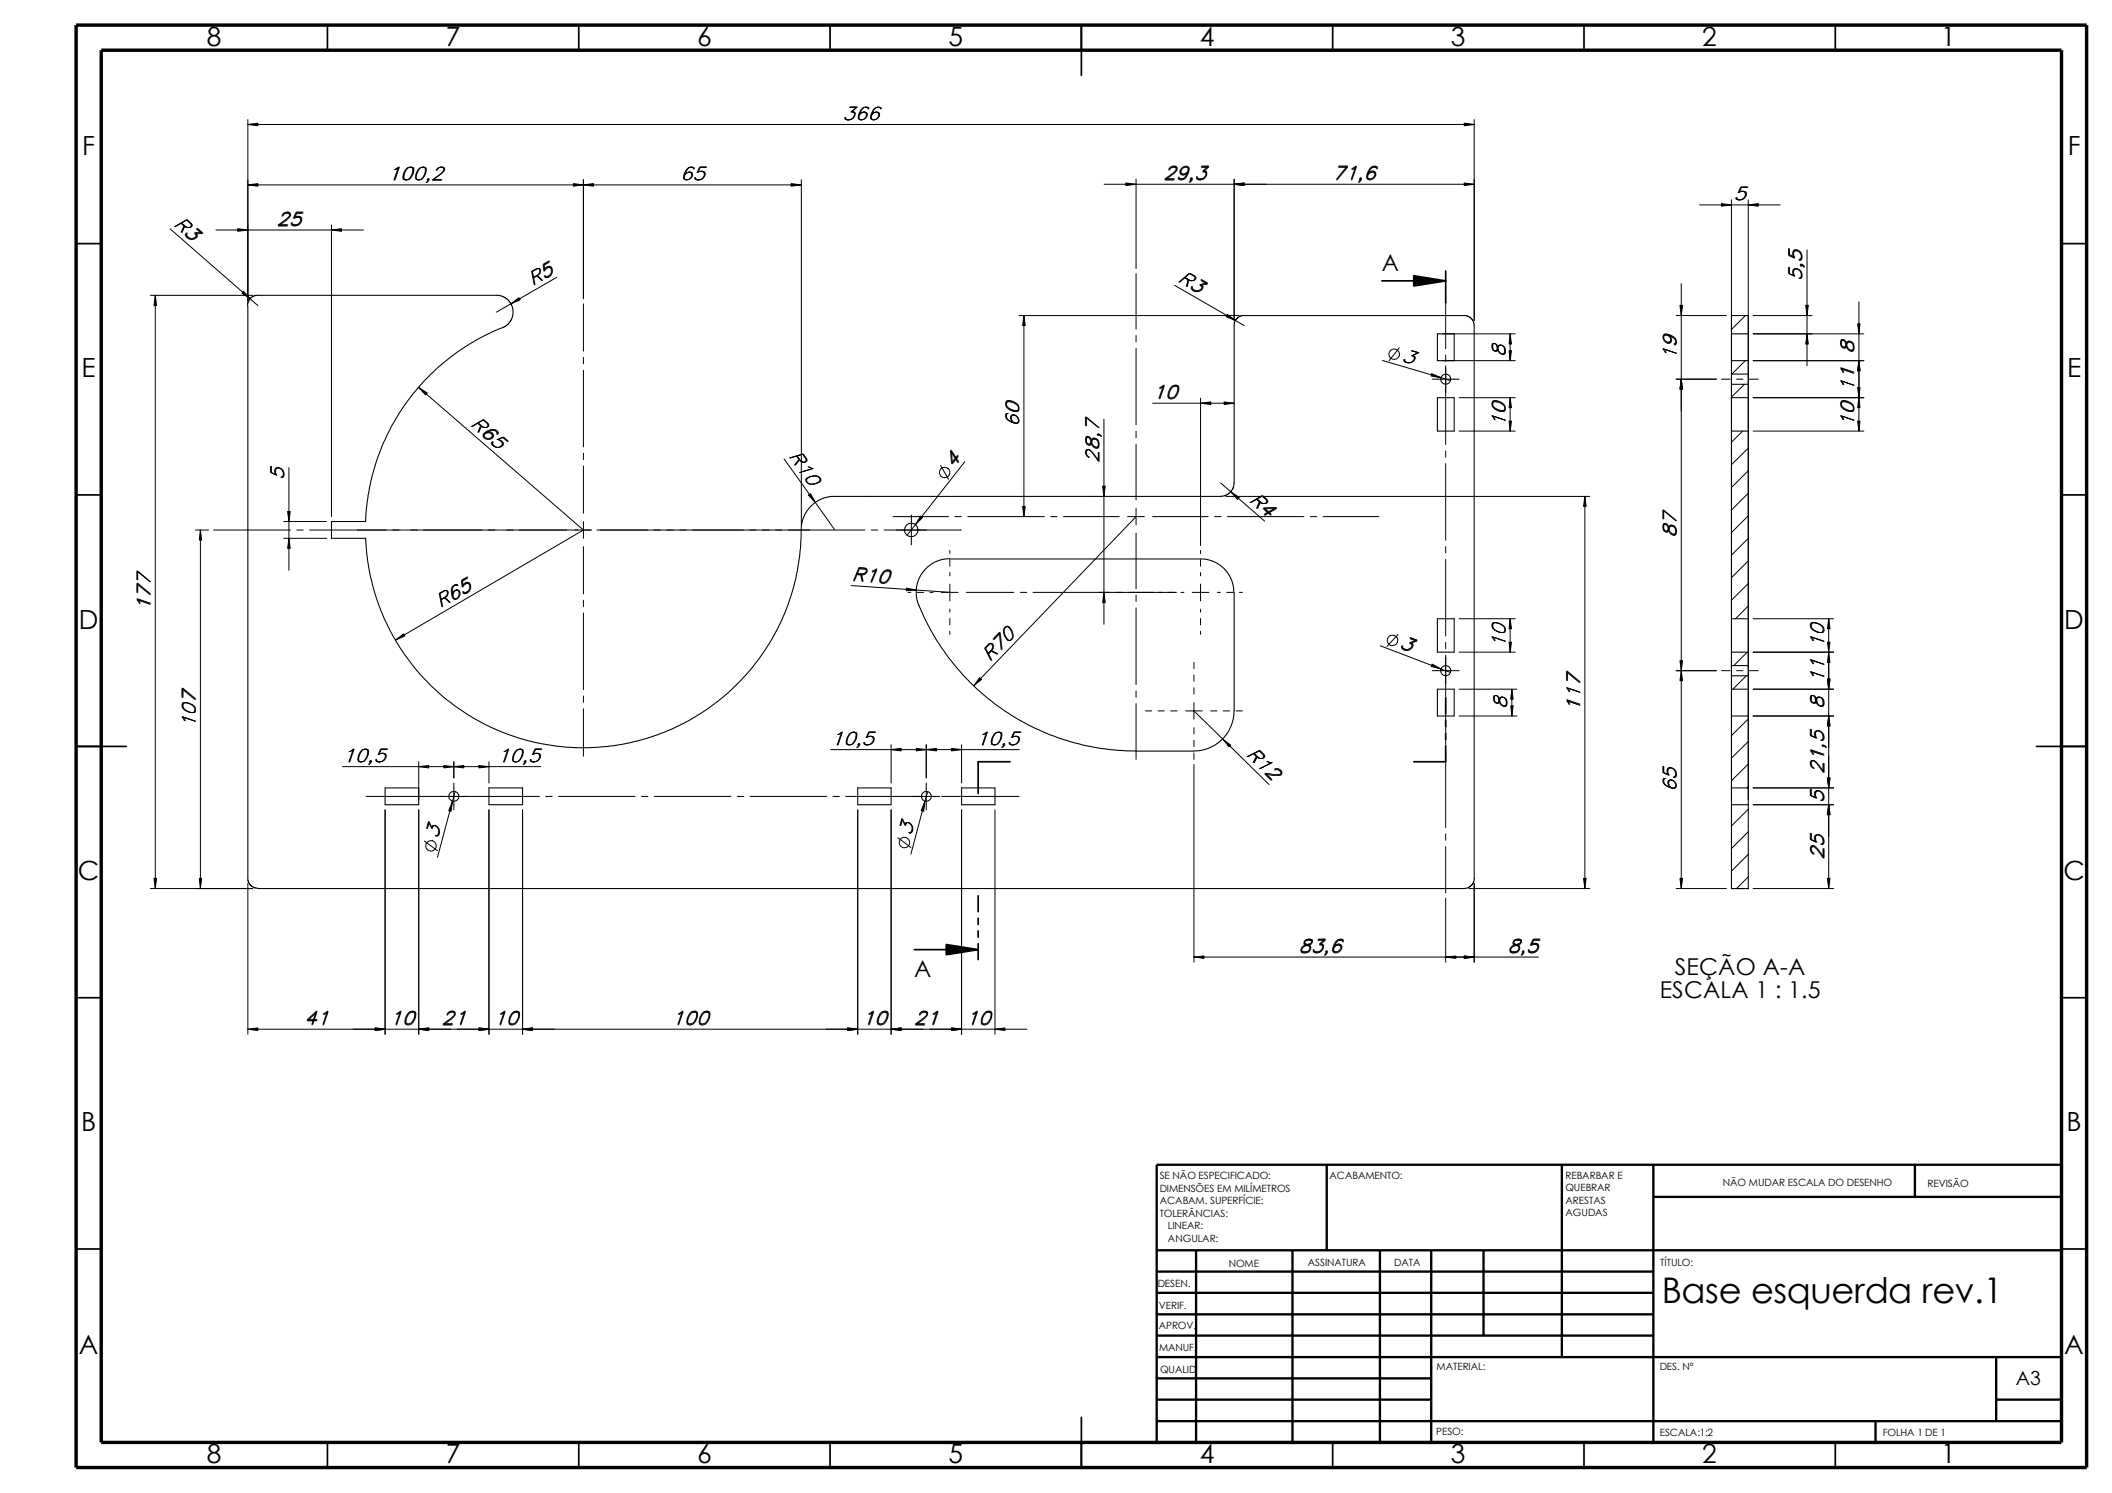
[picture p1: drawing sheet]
<svg xmlns="http://www.w3.org/2000/svg" width="420mm" height="297mm" viewBox="0 0 420 297" stroke-linecap="round" stroke-linejoin="round" font-family="sans-serif">
<g fill="none" stroke="#000" stroke-width=".34">
<path d="M65.1 5v5M115.1 5v5M165.1 5v5M215.1 5v10M265.1 5v5M315.1 5v5M365.1 5v5M15.1 48.5h5M274.9 55.9h12.7M281.3 54.9l6.3 1-6.3 1zM287.6 53.9v6.3M410.1 48.5h5"/>
<path d="M15.1 98.5h5M410.1 98.5h5M287.6 138.9v3.1M15.1 148.5h10M200.9 151.6h-6.3v6.3M287.6 143.3v1.3M287.6 145.8v1.3M287.6 148.4v3.2h-6.3M405.1 148.5h10M194.6 178.2v3.2M15.1 198.5h5M181.9 188.9h12.7"/>
<path d="M188.2 187.9l6.4 1-6.4 1zM194.6 182.7v1.2M194.6 185.2v1.3M194.6 187.7v3.2M410.1 198.5h5M15.1 248.5h5M410.1 248.5h5M65.1 287v5M115.1 287v5M165.1 287v5M215.1 282v10M265.1 287v5"/>
<path d="M315.1 287v5M365.1 287v5"/>
</g>
<g fill="none" stroke="#000" stroke-width=".47">
<path d="M263.9 231.7v17.1M310.7 231.7v38.3M328.9 231.7v55.3M328.9 238.1h81.2M380.9 231.7v6.4M410.1 231.7h-180v55.3M230.1 248.8h180M230.1 257.2h98.8M230.1 253h98.8M237.9 248.8v38.2M257.1 248.8v38.2M274.5 248.8v38.2"/>
<path d="M284.7 248.8v38.2M295.1 248.8v16.9M230.1 265.7h98.8M230.1 261.5h98.8M230.1 278.5h54.6M230.1 274.2h54.6M230.1 270h180M397.1 278.5h13M397.1 270v12.7M230.1 282.7h180M373.1 282.7v4.3"/>
</g>
<path d="M15.1 5h400v287h-400zM20.1 10h390v277h-390z" fill="none" stroke="#000" stroke-width=".68" stroke-linecap="butt"/>
<g fill="none" stroke="#000" stroke-width=".21">
<path d="M286 79.1h3.3v6.7h-3.3zM286 66.4h3.3v5.4h-3.3zM344.5 74.4h3.3M344.5 76.5h3.3M344.5 79.1h3.3M344.5 66.4h3.3M344.5 71.8h3.3M344.5 85.8h3.3M72.7 103.7a43.5 43.5 0 0 1 27.9-38.8l.7-.7 .6-1 .2-.6-.1-1.3-.5-1.1-.6-.7-.8-.5-.9-.2h-48.3l-.9 .3-.6 .8-.1 .5v114.7l.3 .8 .3 .3 .7 .4 .7 .1M72.8 103.8h-6.9v3.3h6.9a43.4 43.4 0 0 0 41.7 41.7h2.7a43.4 43.4 0 0 0 42.2-41.8v-1.5M159.4 105.5v-.9l.3-1.3 .5-1.1 .7-1.1 .8-.8 1.2-.8 1-.4 1.4-.3h77.6l.8-.2 .8-.4 .5-.5 .4-.8 .1-.8v-31.8l.3-.7 .6-.5 .7-.3h44.6l.7 .3 .5 .5 .4 1.2v110M189 111.2h50.6l1.3 .3 1.1 .5 1.1 .7 .8 .8 .8 1.2 .4 1 .3 1.4v.8"/>
<path d="M189 111.2l-1.5 .1-1.7 .6-1.2 .8-1.2 1.4-.7 1.3-.4 1.8v1.6l.5 1.6M245.5 117.9v23.5l-.3 2.2-1 2.3-.6 .7-1.6 1.5-2.1 1-1.6 .3h-.8M182.8 120.4a46.7 46.7 0 0 0 43.2 29h11.5M286 123.1h3.3v6.7h-3.3zM286 137.1h3.3v5.4h-3.3zM344.5 132.4h3.3M344.5 129.8h3.3M344.5 134.5h3.3M344.5 123.1h3.3M344.5 137.1h3.3M76.6 156.8h6.7v3.3h-6.7zM97.3 156.8h6.7v3.3h-6.7z"/>
<path d="M170.6 156.8h6.7v3.3h-6.7zM191.3 156.8h6.6v3.3h-6.6zM344.5 156.8h3.3M344.5 142.5h3.3M293.3 174.8l-.2 .8-.2 .4-.6 .5-1 .3h-240M344.5 160.1h3.3M347.8 176.8v-114h-3.3v114h3.3"/>
<circle cx="287.6" cy="75.4" r="1"/>
<circle cx="181.3" cy="105.4" r="1.34"/>
<circle cx="287.6" cy="133.4" r="1"/>
<circle cx="90.3" cy="158.4" r="1"/>
<circle cx="184.3" cy="158.4" r=".99"/>
</g>
<g fill="none" stroke="#000" stroke-width=".2">
<path d="M49.3 24.8l2-.3v.5zM49.3 36.8l2-.3v.5zM49.3 23.8v36.1M49.3 24.8h244M49.3 36.8h110.1M114.1 36.5l2 .3-2 .2zM116.1 36.8l2-.3v.5zM116.1 35.8v23.6M157.4 36.5l2 .3-2 .2zM159.4 35.8v68.6M219.7 36.7h73.6M224 36.4l2 .3-2 .2z"/>
<path d="M226 35.6v17.8M245.5 36.7l2-.3v.5zM245.5 35.6v28.2M291.3 24.5l2 .3-2 .2zM291.3 36.4l2 .3-2 .2zM293.3 23.8v40M344.5 39.8v119.3M347.8 39.8v119.3M29.9 58.8h20.4M30.9 58.8l.2 2h-.5zM30.9 58.8v118M33.8 45.5l17.5 15.3"/>
<path d="M43 45.8h29.3M47.3 45.5l2 .3-2 .2zM48.4 58l1.4 1.4-1.7-1.1zM65.9 45.8l2-.3v.5zM65.9 44.7v58.1M110.8 55.2l-12 6.9M226 54.4v11.1M233.7 56.8l13.8 8M334.5 56.4v120.4M338.1 40.8h16M342.5 40.5l2 .3-2 .2zM347.8 40.8l2-.3v.5z"/>
<path d="M359.5 49.7v23.1M83.3 77.1l1.7 1.1-.3 .4zM83.3 77.1l32.8 28.4-37.4 21.8M101.6 60.5l1.6-1.3 .3 .4zM116.1 60.5v9.3M116.1 71.1v1.3M116.1 73.7v15.2M202.7 62.8h43.8M203.7 62.8l.3 2h-.6zM203.7 62.8v40M226 66.8v1.2M226 69.3v15.2"/>
<path d="M238.8 79.2v29.3M243.5 80l2 .2-2 .3zM244.2 62.6l1.6 1.2-1.9-.8zM275 71.7l13.6 4M278.4 69.2l-2.1 2.6M284.8 74.3l1.9 .8-2-.3zM284.9 75.4h5.4M287 71.8h14.4M287 66.4h14.4M287.6 60.2v9.2M287.6 70.7v1.2M287.6 72.8v15.6"/>
<path d="M290.3 79.1h11.1M300.2 69.8h.5l-.3 2zM300.4 66.4l.3 2.1h-.5zM300.4 79.1l.3 2h-.5zM300.4 66.4v5.4M300.4 79.1v6.7M333.4 75.4h8M333.4 62.8h10M334.2 60.7h.5l-.2 2.1zM334.5 75.4l.2 2h-.5zM342.5 75.4h1.7M345.5 75.4h1.2"/>
<path d="M347 76.5l-2.5 2.5M347.2 71.8l-2.7 2.6M347.2 62.8l-2.7 2.7M348 75.4h1.8M348.8 62.8h11.7M348.8 71.8h22M348.8 66.4h22M348.8 79.1h22M359.2 60.7h.5l-.2 2.1zM359.5 66.4l.2 2.1h-.5zM369.6 64.4h.4l-.2 2zM369.6 77.1h.4l-.2 2z"/>
<path d="M369.8 71.8l.2 2h-.4zM369.8 79.1l.2 2h-.4zM369.8 60.1v25.7M57.5 93v20.5M116.1 90.2v1.2M116.1 92.7v9.4M156 91.3l10.1 14.1M160.8 98.5l.4-.3 1 1.8zM187.1 92.6l1.6 2.8M191.9 91.9l-11.4 14.6M219.4 96.7h.5l-.3 2.1zM219.6 83.4v40.8"/>
<path d="M226 85.8v1.3M226 88.3v11.1M229.3 80.2h16.2M238.8 80.2l2.1-.2v.5zM242.9 96.1l8.7 7.6M243.9 98.8h72.4M244.8 97.8l1.7 1.2-.3 .4zM287.6 89.7v1.3M287.6 92.2v15.3M290.3 85.8h11.1M300.2 83.8h.5l-.3 2zM315.3 98.8l.2 2h-.5z"/>
<path d="M315.3 98.8v78M346.7 85.8l-2.2 2.2M347.8 89.2l-3.3 3.3M347.8 93.6l-3.3 3.4M347.8 98.1l-3.3 3.4M348.8 85.8h22M369.6 83.8h.4l-.2 2zM38.9 105.5h2.6M39.9 105.5l.2 1.9h-.4zM39.9 105.5v71.3M42.5 105.5h15.3M56.5 103.8h8.5"/>
<path d="M56.5 107.1h8.5M57.2 101.8h.5l-.2 2zM57.5 107.1l.2 2h-.5zM59 105.5h1.3M61.6 105.5h18.9M80.6 105.5h18.9M99.7 105.5h18M116.1 103.8v3.3M116.1 108.8v9.4M116.1 119.4v1.3M118.7 105.5h53.4M169.3 116.5l19.7 1.4"/>
<path d="M173.3 105.5h1.3M175.9 105.5h15.3M177.7 102.8h11M180.3 117l2 .4-2 .1zM180.6 117.9h.6M181.3 102.4v6M182.5 117.9h1.3M183.2 102.7l.3 .3-1.4 1.4zM185 117.9h.6M187.3 117.9h3.3M189 109.5v.6M189 111.4v1.2"/>
<path d="M189 113.9v.7M189 116.2v3.3M190 102.8h1.3M192.3 117.9h9.4M192.5 102.8h15.3M203 117.9h1.2M203.4 100.8h.6l-.3 2zM205.5 117.9h28.5M209 102.8h1.3M211.6 102.8h11.1M219.6 117.9l.3 2h-.5zM224.3 102.8h3.4"/>
<path d="M226 101.1v3.3M226 106.1v11M226 118.4v1.3M226 102.8l-32.3 33.6M229.3 102.8h11.1M234.9 117.9h.6M237.2 117.9h3.3M238.8 109.5v.6M238.8 111.4v1.2M238.8 113.9v.7M238.8 116.2v3.3M241.6 102.8h1.3"/>
<path d="M242.2 117.9h.6M244 117.9h1.3M244.2 102.8h15.2M246.6 117.9h.6M260.7 102.8h1.2M263.2 102.8h11.1M287.6 108.8v1.2M287.6 111.3v15.2M347.8 102.6l-3.3 3.4M347.8 107.1l-3.3 3.3M347.8 111.6l-3.3 3.3M347.8 116.1l-3.3 3.3"/>
<path d="M78.7 127.3l1.6-1.2 .2 .4zM116.1 122v15.2M116.1 138.5v1.2M189 121.2v.6M189 123.1v1.2M189 125.6v.6M194.9 134.8l.4 .4-1.6 1.2zM226 120.9v15.3M226 137.5v1.2M226 140v11.1M237.5 131.8v1.2M237.5 134.3v1.3"/>
<path d="M237.5 136.8v1.3M237.5 139.8v3.3M238.8 121.2v.6M238.8 123.1v1.2M238.8 125.6v.6M274.6 128.5l13.9 5.3M278.1 126.2l-2.2 2.4M284.9 132.1l1.8 1-2-.5zM284.9 133.4h5.4M287.6 127.8v1.3M287.6 130.3v15.3M290.3 123.1h11.1"/>
<path d="M290.3 129.8h11.1M290.3 137.1h11.5M300.2 127.8h.5l-.3 2zM300.4 123.1l.3 2h-.5zM300.4 123.1v6.7M300.8 137.1l.2 2h-.4zM300.8 137.1v5.4M333.4 133.4h8M334.2 131.4h.5l-.2 2zM334.5 133.4l.2 2h-.5zM342.5 133.4h1.7M345.5 133.4h1.2"/>
<path d="M347.4 134.5l-2.6 2.6M347.6 129.8l-2.7 2.6M347.8 120.6l-2.5 2.5M348 133.4h1.8M348.8 123.1h16M348.8 129.8h16M348.8 137.1h16M363.5 135.1h.6l-.3 2zM363.5 127.8h.6l-.3 2zM363.8 129.8l.3 2h-.6zM363.8 123.1l.3 2h-.6zM363.8 123.1v53.7"/>
<path d="M68.1 152.5h39.5M72.8 158.5h34.5M83.3 152.5l2-.2v.5zM83.3 151.6v7.5M88.3 152.3l2 .2-2 .3zM90 159.4l-.3 2-.4-.1zM90.3 152.5l2-.2v.5zM90.3 151.6v3.2M90.3 155.8v5.3M90.5 157.5l-3.5 13.1M95.3 152.3l2 .2-2 .3zM97.3 151.6v4.2"/>
<path d="M108.6 158.5h1.2M111.1 158.5h15.3M116.1 141v9.5M127.6 158.5h1.3M130.2 158.5h15.2M146.7 158.5h1.2M149.2 158.5h15.3M165.3 149.1h37.5M165.7 158.5h1.3M168.3 158.5h18.6M177.3 149.1l2-.2v.5zM177.3 148.2v7.6"/>
<path d="M182.3 148.9l2 .2-2 .3zM184 159.4l-.2 2-.6-.1zM184.3 149.1l2-.2v.5zM184.3 148.2v6.6M184.3 155.8v5.3M184.6 157.5l-3.4 12.4M187.3 158.5h15.4M189.3 148.9l2 .2-2 .3zM191.3 148.2v7.6M227.9 141.4h1.2M230.4 141.4h1.2M232.9 141.4h1.3"/>
<path d="M235.9 141.4h3.3M237.5 144.8v1.2M237.5 147.3v1.2M237.5 149.8v1.3M237.5 152.1v39.3M237.5 141.4l15 14.7M240.9 141.4h1.2M243.2 147l1.6 1.3-.3 .3zM243.4 141.4h1.2M245.9 141.4h1.3M287.6 146.9v1.2M287.6 149.4v15.2"/>
<path d="M290.3 142.5h11.5M300.6 140.4h.4l-.2 2.1zM347.8 143l-3.3 3.3M347.8 147.5l-3.3 3.3M347.8 152l-3.3 3.3M347.8 156.5l-.3 .3M348.8 142.5h16M348.8 156.8h16M363.5 154.8h.6l-.3 2zM363.8 142.5l.3 1.9h-.6zM29.9 176.8h20.4M30.6 174.8h.5l-.2 2z"/>
<path d="M39.7 174.8h.4l-.2 2zM49.3 175.8v30M76.6 161.1v44.7M83.3 161.1v44.7M84.4 167.3l2.6 1.9M97.3 161.1v44.7M104 161.1v44.7M170.6 161.1v44.7M177.3 161.1v44.7M178.6 166.7l2.6 1.9M191.3 161.1v44.7M197.9 161.1v44.7"/>
<path d="M287.6 165.9v1.3M287.6 168.4v9.3M287.6 178.7v12.7M292.2 176.8h24.1M293.3 175.8v15.6M315 174.8h.5l-.2 2zM333.4 176.8h10M334.2 174.8h.5l-.2 2zM347.8 161l-3.3 3.3M347.8 165.5l-3.3 3.3M347.8 170l-3.3 3.3M347.8 174.5l-2.3 2.3"/>
<path d="M348.8 176.8h16M348.8 160.1h16M363.5 174.8h.6l-.3 2zM363.8 160.1l.3 2h-.6zM237.5 190.4l2-.2v.5zM237.5 190.4h68.6M287.6 190.4l2-.2v.5zM291.3 190.2l2 .2-2 .3zM49.3 204.8l2-.3v.5zM49.3 204.8h155M74.6 204.5l2 .3-2 .2zM83.3 204.8l2-.3v.5z"/>
<path d="M95.3 204.5l2 .3-2 .2zM104 204.8l1.9-.3v.5zM168.6 204.5l2 .3-2 .2zM177.3 204.8l2-.3v.5zM189.3 204.5l2 .3-2 .2zM197.9 204.8l2-.3v.5z"/>
<circle cx="277.4" cy="70.5" r="1.05"/>
<circle cx="187.9" cy="94" r="1.04"/>
<circle cx="277" cy="127.4" r="1.04"/>
<circle cx="85.7" cy="168.3" r="1.06"/>
<circle cx="179.9" cy="167.6" r="1.04"/>
</g>
<g fill="#000">
<path d="M49.3 24.8l2-.3v.5zM49.3 36.8l2-.3v.5zM114.1 36.5l2 .3-2 .2zM116.1 36.8l2-.3v.5zM157.4 36.5l2 .3-2 .2zM224 36.4l2 .3-2 .2zM245.5 36.7l2-.3v.5zM291.3 24.5l2 .3-2 .2zM291.3 36.4l2 .3-2 .2zM30.9 58.8l.2 2h-.5zM47.3 45.5l2 .3-2 .2zM48.4 58l1.4 1.4-1.7-1.1z"/>
<path d="M65.9 45.8l2-.3v.5zM281.3 54.9l6.3 1-6.3 1zM342.5 40.5l2 .3-2 .2zM347.8 40.8l2-.3v.5zM83.3 77.1l1.7 1.1-.3 .4zM101.6 60.5l1.6-1.3 .3 .4zM203.7 62.8l.3 2h-.6zM244.2 62.6l1.6 1.2-1.9-.8zM284.8 74.3l1.9 .8-2-.3zM300.4 66.4l.3 2.1h-.5zM300.4 79.1l.3 2h-.5zM300.2 69.8h.5l-.3 2z"/>
<path d="M334.5 75.4l.2 2h-.5zM334.2 60.7h.5l-.2 2.1zM359.2 60.7h.5l-.2 2.1zM359.5 66.4l.2 2.1h-.5zM369.6 64.4h.4l-.2 2zM369.8 71.8l.2 2h-.4zM369.6 77.1h.4l-.2 2zM369.8 79.1l.2 2h-.4zM160.8 98.5l.4-.3 1 1.8zM219.4 96.7h.5l-.3 2.1zM238.8 80.2l2.1-.2v.5zM244.8 97.8l1.7 1.2-.3 .4z"/>
<path d="M243.5 80l2 .2-2 .3zM300.2 83.8h.5l-.3 2zM315.3 98.8l.2 2h-.5zM369.6 83.8h.4l-.2 2zM39.9 105.5l.2 1.9h-.4zM57.5 107.1l.2 2h-.5zM57.2 101.8h.5l-.2 2zM183.2 102.7l.3 .3-1.4 1.4zM180.3 117l2 .4-2 .1zM203.4 100.8h.6l-.3 2zM219.6 117.9l.3 2h-.5zM78.7 127.3l1.6-1.2 .2 .4z"/>
<path d="M194.9 134.8l.4 .4-1.6 1.2zM284.9 132.1l1.8 1-2-.5zM300.2 127.8h.5l-.3 2zM300.4 123.1l.3 2h-.5zM300.8 137.1l.2 2h-.4zM334.2 131.4h.5l-.2 2zM334.5 133.4l.2 2h-.5zM363.5 135.1h.6l-.3 2zM363.8 129.8l.3 2h-.6zM363.8 123.1l.3 2h-.6zM363.5 127.8h.6l-.3 2zM83.3 152.5l2-.2v.5z"/>
<path d="M90 159.4l-.3 2-.4-.1zM88.3 152.3l2 .2-2 .3zM90.3 152.5l2-.2v.5zM95.3 152.3l2 .2-2 .3zM177.3 149.1l2-.2v.5zM184 159.4l-.2 2-.6-.1zM182.3 148.9l2 .2-2 .3zM184.3 149.1l2-.2v.5zM189.3 148.9l2 .2-2 .3zM243.2 147l1.6 1.3-.3 .3zM300.6 140.4h.4l-.2 2.1zM363.8 142.5l.3 1.9h-.6z"/>
<path d="M363.5 154.8h.6l-.3 2zM30.6 174.8h.5l-.2 2zM39.7 174.8h.4l-.2 2zM315 174.8h.5l-.2 2zM334.2 174.8h.5l-.2 2zM363.5 174.8h.6l-.3 2zM363.8 160.1l.3 2h-.6zM188.2 187.9l6.4 1-6.4 1zM237.5 190.4l2-.2v.5zM287.6 190.4l2-.2v.5zM291.3 190.2l2 .2-2 .3zM49.3 204.8l2-.3v.5z"/>
<path d="M74.6 204.5l2 .3-2 .2zM83.3 204.8l2-.3v.5zM95.3 204.5l2 .3-2 .2zM104 204.8l1.9-.3v.5zM168.6 204.5l2 .3-2 .2zM177.3 204.8l2-.3v.5zM189.3 204.5l2 .3-2 .2zM197.9 204.8l2-.3v.5z"/>
</g>
<text font-size="7" x="330.6" y="259.3">Base esquerda rev.1</text>
<g font-size="5.2">
<text x="41.2" y="9.1">8</text>
<text x="88.7" y="9.1">7</text>
<text x="138.7" y="9.1">6</text>
<text x="188.7" y="9.1">5</text>
<text x="238.7" y="9.1">4</text>
<text x="288.7" y="9.1">3</text>
<text x="338.7" y="9.1">2</text>
<text x="386.2" y="9.1">1</text>
<text x="16.4" y="30.8">F</text>
<text x="411.3" y="30.8">F</text>
<text x="16.2" y="75.1">E</text>
<text x="411.2" y="75.1">E</text>
<text x="15.7" y="125.1">D</text>
<text x="410.7" y="125.1">D</text>
<text x="15.5" y="175.1">C</text>
<text x="410.5" y="175.1">C</text>
<text x="16.1" y="225.1">B</text>
<text x="411.1" y="225.1">B</text>
<text x="15.7" y="269.3">A</text>
<text x="410.7" y="269.3">A</text>
<text x="41.2" y="291.1">8</text>
<text x="88.7" y="291.1">7</text>
<text x="138.7" y="291.1">6</text>
<text x="188.7" y="291.1">5</text>
<text x="238.7" y="291.1">4</text>
<text x="288.7" y="291.1">3</text>
<text x="338.7" y="291.1">2</text>
<text x="386.2" y="291.1">1</text>
</g>
<g font-size="4.6">
<text x="274.9" y="54">A</text>
<text x="181.9" y="194.3">A</text>
<text x="333.2" y="193.9">SEÇÃO A-A</text>
<text x="330.2" y="198.5">ESCALA 1 : 1.5</text>
</g>
<text font-size="3.9" x="401" y="275.5">A3</text>
<g font-size="3.7">
<text x="167.6" y="23.9">366</text>
<text x="77.2" y="35.8">100,2</text>
<text x="135.3" y="35.9">65</text>
<text x="231.5" y="35.7">29,3</text>
<text x="265.2" y="35.7">71,6</text>
<text x="344.9" y="39.9">5</text>
<text x="34.5" y="44.7" transform="rotate(41 34.5 44.7)">R3</text>
<text x="55" y="44.9">25</text>
<text x="106" y="56.8" transform="rotate(-30 106 56.8)">R5</text>
<text x="234.3" y="55.9" transform="rotate(30 234.3 55.9)">R3</text>
<text x="358.6" y="55.8" transform="rotate(-90 358.6 55.8)">5,5</text>
<text x="278.8" y="71.8" transform="rotate(16 278.8 71.8)">3</text>
<text x="299.5" y="71" transform="rotate(-90 299.5 71)">8</text>
<text x="333.5" y="71.6" transform="rotate(-90 333.5 71.6)">19</text>
<text x="368.9" y="70.3" transform="rotate(-90 368.9 70.3)">8</text>
<text x="368.9" y="77.9" transform="rotate(-90 368.9 77.9)">11</text>
<text x="229.3" y="79.3">10</text>
<text x="93.5" y="84.5" transform="rotate(41 93.5 84.5)">R65</text>
<text x="202.8" y="84.9" transform="rotate(-90 202.8 84.9)">60</text>
<text x="299.5" y="84.9" transform="rotate(-90 299.5 84.9)">10</text>
<text x="368.9" y="84.9" transform="rotate(-90 368.9 84.9)">10</text>
<text x="56.5" y="95.5" transform="rotate(-90 56.5 95.5)">5</text>
<text x="156.9" y="90.7" transform="rotate(54 156.9 90.7)">R10</text>
<text x="189.7" y="93.2" transform="rotate(-52 189.7 93.2)">4</text>
<text x="218.7" y="92" transform="rotate(-90 218.7 92)">28,7</text>
<text x="248.5" y="99.6" transform="rotate(41 248.5 99.6)">R4</text>
<text x="333.5" y="106.9" transform="rotate(-90 333.5 106.9)">87</text>
<text x="169.5" y="115.5" transform="rotate(4 169.5 115.5)">R10</text>
<text x="30" y="121.5" transform="rotate(-90 30 121.5)">177</text>
<text x="87.6" y="120.9" transform="rotate(-30 87.6 120.9)">R65</text>
<text x="197" y="131.7" transform="rotate(-46 197 131.7)">R70</text>
<text x="278.4" y="128.8" transform="rotate(21 278.4 128.8)">3</text>
<text x="299.5" y="128.9" transform="rotate(-90 299.5 128.9)">10</text>
<text x="362.9" y="128.9" transform="rotate(-90 362.9 128.9)">10</text>
<text x="362.9" y="135.9" transform="rotate(-90 362.9 135.9)">11</text>
<text x="299.8" y="141" transform="rotate(-90 299.8 141)">8</text>
<text x="314.4" y="141.5" transform="rotate(-90 314.4 141.5)">117</text>
<text x="362.9" y="141" transform="rotate(-90 362.9 141)">8</text>
<text x="38.9" y="144.8" transform="rotate(-90 38.9 144.8)">107</text>
<text x="165.3" y="148.2">10,5</text>
<text x="194.2" y="148.2">10,5</text>
<text x="68.2" y="151.6">10,5</text>
<text x="99" y="151.6">10,5</text>
<text x="247.9" y="150.1" transform="rotate(44 247.9 150.1)">R12</text>
<text x="362.9" y="153.9" transform="rotate(-90 362.9 153.9)">21,5</text>
<text x="333.5" y="157.6" transform="rotate(-90 333.5 157.6)">65</text>
<text x="362.9" y="159.7" transform="rotate(-90 362.9 159.7)">5</text>
<text x="87.1" y="166.9" transform="rotate(-75 87.1 166.9)">3</text>
<text x="181.3" y="166.2" transform="rotate(-75 181.3 166.2)">3</text>
<text x="362.9" y="171" transform="rotate(-90 362.9 171)">25</text>
<text x="258.4" y="189.4">83,6</text>
<text x="299.9" y="189.5">8,5</text>
<text x="60.5" y="203.9">41</text>
<text x="77.5" y="203.9">10</text>
<text x="87.8" y="203.9">21</text>
<text x="98.2" y="203.9">10</text>
<text x="133.6" y="203.9">100</text>
<text x="171.5" y="203.9">10</text>
<text x="181.8" y="203.9">21</text>
<text x="192.1" y="203.9">10</text>
</g>
<g font-size="2">
<text x="230.7" y="234.6">SE NÃO ESPECIFICADO:</text>
<text x="230.7" y="237.1">DIMENSÕES EM MILÍMETROS</text>
<text x="230.7" y="239.6">ACABAM. SUPERFÍCIE:</text>
<text x="264.5" y="234.6">ACABAMENTO:</text>
<text x="311.4" y="234.5">REBARBAR E</text>
<text x="311.4" y="237">QUEBRAR</text>
<text x="311.4" y="239.5">ARESTAS</text>
<text x="342.8" y="236">NÃO MUDAR ESCALA DO DESENHO</text>
<text x="383.4" y="236.2">REVISÃO</text>
<text x="230.7" y="242.1">TOLERÂNCIAS:</text>
<text x="232.4" y="244.6">LINEAR:</text>
<text x="311.4" y="242">AGUDAS</text>
<text x="232.4" y="247.1">ANGULAR:</text>
<text x="260.2" y="252">ASSINATURA</text>
<text x="277.4" y="252">DATA</text>
<text x="330.3" y="252">TÍTULO:</text>
<text x="230.3" y="256.1">DESEN.</text>
<text x="244.5" y="252.1">NOME</text>
<text x="230.5" y="260.4">VERIF.</text>
<text x="230.5" y="264.5">APROV.</text>
<text x="230.6" y="268.8">MANUF.</text>
<text x="230.8" y="273.2">QUALID</text>
<text x="285.8" y="272.5">MATERIAL:</text>
<text x="330.2" y="272.5">DES. Nº</text>
<text x="285.7" y="285.6">PESO:</text>
<text x="330.2" y="285.6">ESCALA:1:2</text>
<text x="374.6" y="285.6">FOLHA 1 DE 1</text>
</g>
</svg>
